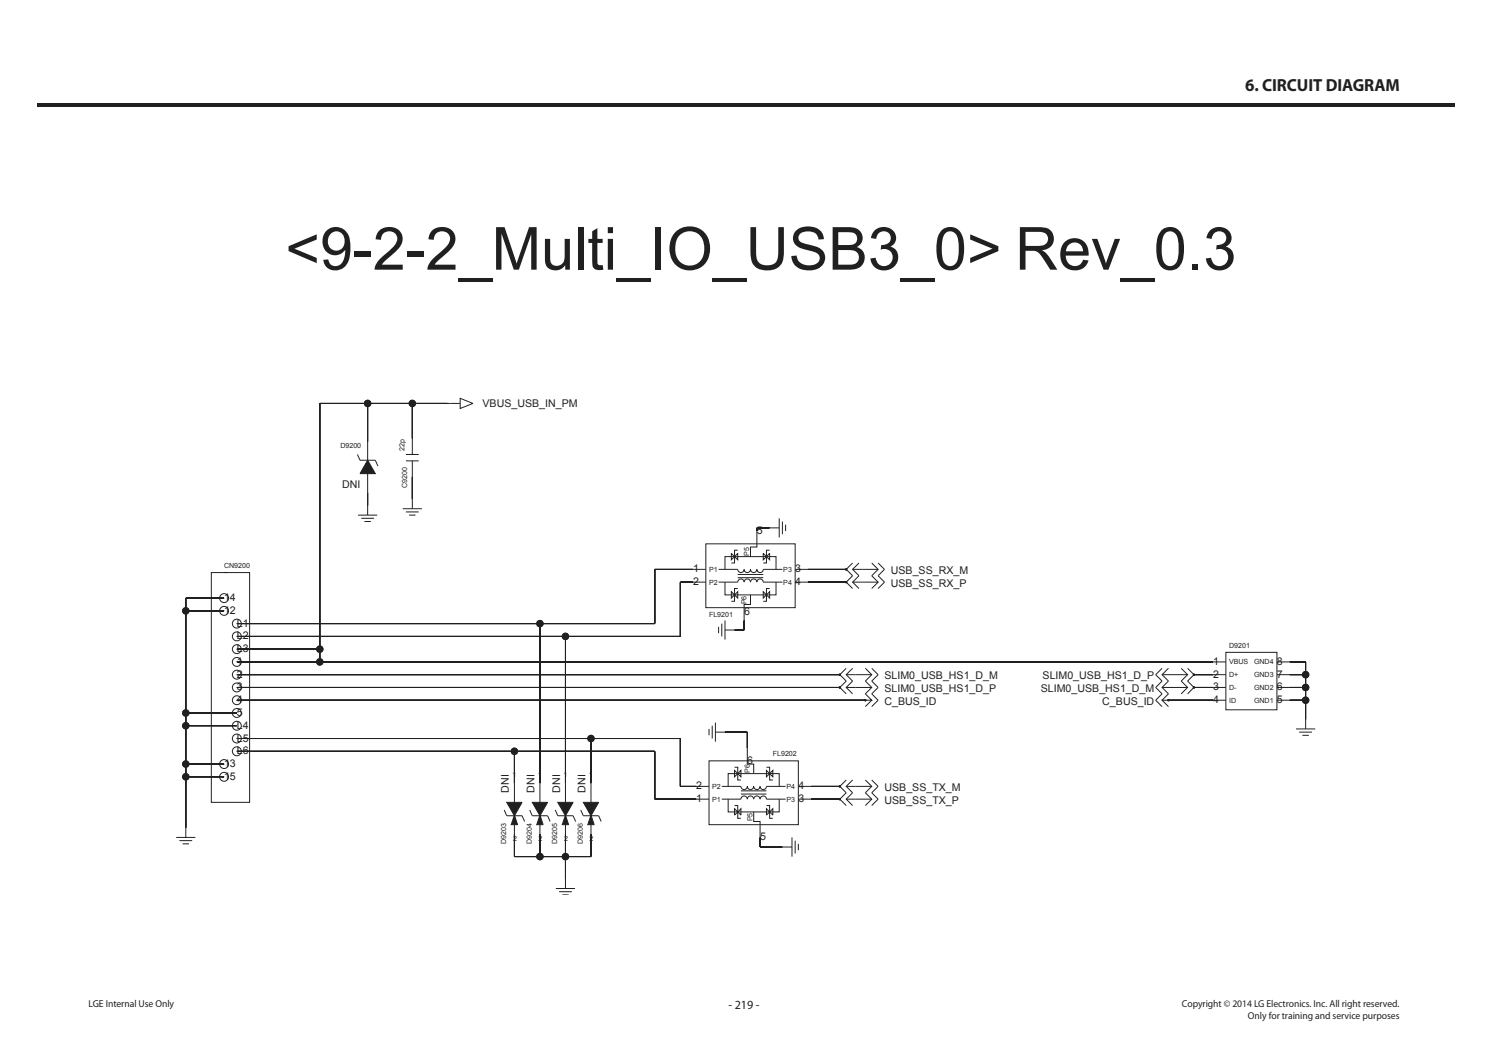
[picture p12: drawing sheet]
<svg xmlns="http://www.w3.org/2000/svg" width="420mm" height="297mm" viewBox="0 0 420 297" stroke-linecap="round" stroke-linejoin="round" font-family="sans-serif">
<path d="M10.4 29h400v1h-400z" fill="#231f20"/>
<path d="M103.7 124.6v5.4M103.7 133.6v5.4" fill="none" stroke="#231f20" stroke-width=".28"/>
<path d="M103.7 129.8l2.2 3.8h-4.3z" fill="#231f20"/>
<path d="M100.9 128.2l.7 1.6h4.3l.7 1.6M103.7 129.8l2.2 3.8h-4.3zM145.2 220.9v5.4M145.2 229.9v5.4" fill="none" stroke="#231f20" stroke-width=".28"/>
<path d="M143 226.3h4.3l-2.1 3.8z" fill="#231f20"/>
<path d="M142.3 228.5l.7 1.6h4.3l.7 1.6M143 226.3h4.3l-2.1 3.8z" fill="none" stroke="#231f20" stroke-width=".28"/>
<path d="M145.2 229.9l.9 2.7h-1.8z" fill="#231f20"/>
<path d="M145.2 229.9l.9 2.7h-1.8zM152.4 220.9v5.4M152.4 229.9v5.4" fill="none" stroke="#231f20" stroke-width=".28"/>
<path d="M150.2 226.3h4.3l-2.1 3.8z" fill="#231f20"/>
<path d="M149.5 228.5l.7 1.6h4.3l.7 1.6M150.2 226.3h4.3l-2.1 3.8z" fill="none" stroke="#231f20" stroke-width=".28"/>
<path d="M152.4 229.9l.9 2.7h-1.8z" fill="#231f20"/>
<path d="M152.4 229.9l.9 2.7h-1.8zM159.6 220.9v5.4M159.6 229.9v5.4" fill="none" stroke="#231f20" stroke-width=".28"/>
<path d="M157.4 226.3h4.3l-2.1 3.8z" fill="#231f20"/>
<path d="M156.7 228.5l.7 1.6h4.3l.7 1.6M157.4 226.3h4.3l-2.1 3.8z" fill="none" stroke="#231f20" stroke-width=".28"/>
<path d="M159.6 229.9l.9 2.7h-1.8z" fill="#231f20"/>
<path d="M159.6 229.9l.9 2.7h-1.8zM166.8 220.9v5.4M166.8 229.9v5.4" fill="none" stroke="#231f20" stroke-width=".28"/>
<path d="M164.6 226.3h4.3l-2.1 3.8z" fill="#231f20"/>
<path d="M163.9 228.5l.7 1.6h4.3l.7 1.6M164.6 226.3h4.3l-2.1 3.8z" fill="none" stroke="#231f20" stroke-width=".28"/>
<path d="M166.8 229.9l.9 2.7h-1.8z" fill="#231f20"/>
<g fill="none" stroke="#231f20" stroke-width=".28">
<path d="M126.2 113.8h3.6M129.8 112.4l3.7 1.4-3.7 1.4zM114.5 128.2h3.6M114.5 130h3.6M116.3 123.7v4.5M116.3 130v4.5M101 145.3h5.4M101.9 146.2h3.6M102.8 147.1h1.8M103.7 142.6v2.7M113.6 143.5h5.4M114.5 144.4h3.6"/>
<path d="M115.4 145.3h1.8M116.3 140.8v2.7M327.9 195.7l-1.8 1.8 1.8 1.8M329.7 197.5h-1.8l1.8 1.8M329.7 197.5h.1M329.7 195.7l-1.8 1.8M365.7 205.6h5.4M366.6 206.5h3.6M367.5 207.4h1.8M368.4 202.9v2.7M166.8 229.9l.9 2.7h-1.8z"/>
</g>
<circle cx="329.7" cy="197.5" r=".18" fill="#231f20"/>
<g fill="none" stroke="#231f20" stroke-width=".28">
<path d="M327.9 192.1l-1.8 1.8 1.8 1.8M327.9 193.9h7.2M329.7 192.1l-1.8 1.8 1.8 1.8M333.3 192.1l1.8 1.8-1.8 1.8M335.1 192.1l1.8 1.8-1.8 1.8M336.9 193.9h.1"/>
<circle cx="329.7" cy="197.5" r=".18"/>
</g>
<circle cx="336.9" cy="193.9" r=".18" fill="#231f20"/>
<g fill="none" stroke="#231f20" stroke-width=".28">
<path d="M237 225.4h.1M238.8 223.6l-1.8 1.8 1.8 1.8M238.8 225.4h7.2M240.6 223.6l-1.8 1.8 1.8 1.8M244.2 223.6l1.8 1.8-1.8 1.8M246 223.6l1.8 1.8-1.8 1.8"/>
<circle cx="336.9" cy="193.9" r=".18"/>
</g>
<circle cx="237" cy="225.4" r=".18" fill="#231f20"/>
<g fill="none" stroke="#231f20" stroke-width=".28">
<path d="M237 221.8h.1M238.8 220l-1.8 1.8 1.8 1.8M238.8 221.8h7.2M240.6 220l-1.8 1.8 1.8 1.8M244.2 220l1.8 1.8-1.8 1.8M246 220l1.8 1.8-1.8 1.8"/>
<circle cx="237" cy="225.4" r=".18"/>
</g>
<circle cx="237" cy="221.8" r=".18" fill="#231f20"/>
<g fill="none" stroke="#231f20" stroke-width=".28">
<path d="M238.8 164.2h.1M240.6 162.4l-1.8 1.8 1.8 1.8M240.6 164.2h7.2M242.4 162.4l-1.8 1.8 1.8 1.8M246 162.4l1.8 1.8-1.8 1.8M247.8 162.4l1.8 1.8-1.8 1.8M49.7 236.2h5.4M50.6 237.1h3.6M51.5 238h1.8M52.4 233.5v2.7M220.8 238.9h2.7M223.5 236.2v5.4"/>
<path d="M224.4 237.1v3.6M225.3 238v1.8"/>
<circle cx="237" cy="221.8" r=".18"/>
</g>
<circle cx="238.8" cy="164.2" r=".18" fill="#231f20"/>
<g fill="none" stroke="#231f20" stroke-width=".28">
<path d="M240.6 158.8l-1.8 1.8 1.8 1.8M242.4 158.8l-1.8 1.8 1.8 1.8M246 158.8l1.8 1.8-1.8 1.8M247.8 158.8l1.8 1.8-1.8 1.8M238.8 160.6h.1M240.6 160.6h7.2"/>
<circle cx="238.8" cy="164.2" r=".18"/>
</g>
<circle cx="238.8" cy="160.6" r=".18" fill="#231f20"/>
<g fill="none" stroke="#231f20" stroke-width=".28">
<path d="M202.8 176.8v1.8M203.7 175.9v3.6M204.6 175v5.4M204.6 177.7h2.7M237 190.3h.1M238.8 188.5l-1.8 1.8 1.8 1.8M238.8 190.3h7.2M240.6 188.5l-1.8 1.8 1.8 1.8M244.2 188.5l1.8 1.8-1.8 1.8M246 188.5l1.8 1.8-1.8 1.8M200.1 214.6h25.2v18h-25.2zM207.3 217.3l.9 .9 .9-.9v1.8l-.9-.9-.9 .9z"/>
<path d="M207.3 216.4h.9v3.6h.9M210.9 211v4.5h1.8v2.7M216.3 217.3l.9 .9 .9-.9v1.8l-.9-.9-.9 .9zM216.3 216.4h.9v3.6h.9M196.5 221.8h3.6M196.5 225.4h3.6M203.7 221.8h5.4a.9 .9 0 0 0 .9 .9 .9 .9 0 0 0 .9-.9 .9 .9 0 0 0 .9 .9 .9 .9 0 0 0 .9-.9 .9 .9 0 0 0 .9 .9 .9 .9 0 0 0 .9-.9 .9 .9 0 0 0 .9 .9 .9 .9 0 0 0 .9-.9h5.4M203.7 225.4h5.4a.9 .9 0 0 1 .9-.9 .9 .9 0 0 1 .9 .9 .9 .9 0 0 1 .9-.9 .9 .9 0 0 1 .9 .9 .9 .9 0 0 1 .9-.9 .9 .9 0 0 1 .9 .9 .9 .9 0 0 1 .9-.9 .9 .9 0 0 1 .9 .9h5.4M205.5 225.4v3.6h14.4v-3.6M205.5 221.8v-3.6h14.4v3.6M207.3 228.1l.9 .9-.9 .9zM207.3 227.2h.9v3.6h.9"/>
<path d="M208.2 229l.9-.9v1.8zM209.1 223.1h7.2M209.1 224h7.2M212.7 229v2.7h1.8v4.5M216.3 228.1l.9 .9-.9 .9zM216.3 227.2h.9v3.6h.9M217.2 229l.9-.9v1.8zM225.3 221.8h3.6M225.3 225.4h3.6"/>
<circle cx="238.8" cy="160.6" r=".18"/>
</g>
<circle cx="237" cy="190.3" r=".18" fill="#231f20"/>
<g fill="none" stroke="#231f20" stroke-width=".28">
<path d="M237 193.9h.1M238.8 192.1l-1.8 1.8 1.8 1.8M238.8 193.9h7.2M240.6 192.1l-1.8 1.8 1.8 1.8M244.2 192.1l1.8 1.8-1.8 1.8M246 192.1l1.8 1.8-1.8 1.8"/>
<circle cx="237" cy="190.3" r=".18"/>
</g>
<circle cx="237" cy="193.9" r=".18" fill="#231f20"/>
<g fill="none" stroke="#231f20" stroke-width=".28">
<path d="M199.2 153.4h25.2v18h-25.2zM206.4 156.1l.9 .9-.9 .9zM208.2 156.1v1.8l-.9-.9zM208.2 155.2h-.9v3.6h-.9M213.6 149.8v4.5h-1.8v2.7M215.4 156.1l.9 .9-.9 .9zM217.2 156.1v1.8l-.9-.9zM217.2 155.2h-.9v3.6h-.9M217.2 148.9h2.7M219.9 146.2v5.4M220.8 147.1v3.6M221.7 148v1.8"/>
<path d="M195.6 164.2h3.6M195.6 160.6h3.6M202.8 164.2h5.4a.9 .9 0 0 1 .9-.9 .9 .9 0 0 1 .9 .9 .9 .9 0 0 1 .9-.9 .9 .9 0 0 1 .9 .9 .9 .9 0 0 1 .9-.9 .9 .9 0 0 1 .9 .9 .9 .9 0 0 1 .9-.9 .9 .9 0 0 1 .9 .9h5.4M202.8 160.6h5.4a.9 .9 0 0 0 .9 .9 .9 .9 0 0 0 .9-.9 .9 .9 0 0 0 .9 .9 .9 .9 0 0 0 .9-.9 .9 .9 0 0 0 .9 .9 .9 .9 0 0 0 .9-.9 .9 .9 0 0 0 .9 .9 .9 .9 0 0 0 .9-.9h5.4M204.6 160.6v-3.6h14.4v3.6M204.6 164.2v3.6h14.4v-3.6M206.4 166.9l.9 .9 .9-.9v1.8l-.9-.9-.9 .9zM208.2 163h7.2M208.2 162.1h7.2M208.2 166h-.9v3.6h-.9M211.8 167.8v2.7h-1.8v4.5M215.4 166.9l.9 .9 .9-.9v1.8l-.9-.9-.9 .9z"/>
<path d="M217.2 166h-.9v3.6h-.9M224.4 164.2h3.6M224.4 160.6h3.6M244.2 195.7l1.8 1.8h-1.8M244.2 197.5h.1M246 197.5l-1.8 1.8M246 195.7l1.8 1.8-1.8 1.8M200.1 205.6v1.8M201 204.7v3.6M201.9 203.8v5.4M201.9 206.5h2.7"/>
<circle cx="237" cy="193.9" r=".18"/>
</g>
<circle cx="244.2" cy="197.5" r=".18" fill="#231f20"/>
<g fill="none" stroke="#231f20" stroke-width=".28">
<path d="M327.9 188.5l-1.8 1.8 1.8 1.8M327.9 190.3h7.2M329.7 188.5l-1.8 1.8 1.8 1.8M333.3 188.5l1.8 1.8-1.8 1.8M335.1 188.5l1.8 1.8-1.8 1.8M336.9 190.3h.1M342.3 186.7h3.6M342.3 193.9h3.6M342.3 190.3h3.6M342.3 197.5h3.6M345.9 184h14.4v16.2h-14.4zM360.3 186.7h3.6"/>
<path d="M360.3 193.9h3.6M360.3 190.3h3.6M360.3 197.5h3.6M156.9 250.6h5.4M157.8 251.5h3.6M158.7 252.4h1.8M159.6 247.9v2.7"/>
<circle cx="244.2" cy="197.5" r=".18"/>
</g>
<circle cx="336.9" cy="190.3" r=".18" fill="#231f20"/>
<g fill="none" stroke="#231f20" stroke-width=".28">
<path d="M103.7 139v3.6zM52.4 168.7v64.8v-14.4M52.4 168.7v3.6M52.4 172.3v28.8M52.4 172.3h10.8zM52.4 168.7h10.8zM59.6 161.5h10.8v64.8h-10.8zM63.2 161.5h.9M52.4 215.5v3.6M52.4 204.7v10.8M52.4 201.1h14.4zM52.4 201.1v3.6"/>
<path d="M52.4 204.7h14.4zM52.4 215.5h10.8zM52.4 219.1h10.8z"/>
<circle cx="63.2" cy="168.7" r="1.26"/>
<circle cx="63.2" cy="172.3" r="1.26"/>
<circle cx="66.8" cy="175.9" r="1.26"/>
<circle cx="66.8" cy="179.5" r="1.26"/>
<circle cx="66.8" cy="190.3" r="1.26"/>
<circle cx="66.8" cy="193.9" r="1.26"/>
<circle cx="66.8" cy="183.1" r="1.26"/>
<circle cx="66.8" cy="197.5" r="1.26"/>
<circle cx="66.8" cy="186.7" r="1.26"/>
<circle cx="336.9" cy="190.3" r=".18"/>
<circle cx="63.2" cy="219.1" r="1.26"/>
<circle cx="63.2" cy="215.5" r="1.26"/>
<circle cx="66.8" cy="204.7" r="1.26"/>
<circle cx="66.8" cy="211.9" r="1.26"/>
<circle cx="66.8" cy="201.1" r="1.26"/>
<circle cx="66.8" cy="208.3" r="1.26"/>
</g>
<circle cx="52.4" cy="219.1" r=".9" fill="#231f20"/>
<circle cx="52.4" cy="219.1" r=".9" fill="none" stroke="#231f20" stroke-width=".28"/>
<circle cx="52.4" cy="215.5" r=".9" fill="#231f20"/>
<circle cx="52.4" cy="215.5" r=".9" fill="none" stroke="#231f20" stroke-width=".28"/>
<circle cx="52.4" cy="172.3" r=".9" fill="#231f20"/>
<circle cx="52.4" cy="172.3" r=".9" fill="none" stroke="#231f20" stroke-width=".28"/>
<circle cx="52.4" cy="201.1" r=".9" fill="#231f20"/>
<circle cx="52.4" cy="201.1" r=".9" fill="none" stroke="#231f20" stroke-width=".28"/>
<circle cx="52.4" cy="204.7" r=".9" fill="#231f20"/>
<g fill="none" stroke="#231f20" stroke-width=".28">
<path d="M207.3 177.7h2.7zM210 175v2.7zM214.5 238.9h6.3zM214.5 236.2v2.7z"/>
<circle cx="52.4" cy="204.7" r=".9"/>
</g>
<path d="M213.6 148.9v.9z" fill="#231f20"/>
<g fill="none" stroke="#231f20" stroke-width=".28">
<path d="M116.3 134.5v6.3zM213.6 148.9v.9M213.6 148.9h3.6zM204.6 206.5h6.3zM210.9 206.5v4.5zM145.2 235.3v6.3zM152.4 235.3v6.3zM159.6 235.3v12.6zM166.8 235.3v6.3zM145.2 241.6h7.2M145.2 241.6h21.6M152.4 241.6h7.2"/>
<path d="M159.6 241.6h7.2"/>
</g>
<circle cx="152.4" cy="241.6" r=".9" fill="#231f20"/>
<circle cx="152.4" cy="241.6" r=".9" fill="none" stroke="#231f20" stroke-width=".28"/>
<circle cx="159.6" cy="241.6" r=".9" fill="#231f20"/>
<g fill="none" stroke="#231f20" stroke-width=".28">
<path d="M363.9 193.9h4.5zM363.9 190.3h4.5zM363.9 186.7h4.5zM363.9 197.5h4.5zM368.4 186.7v3.6M368.4 190.3v3.6M368.4 193.9v3.6M368.4 186.7v16.2v-5.4"/>
<circle cx="159.6" cy="241.6" r=".9"/>
</g>
<circle cx="368.4" cy="190.3" r=".9" fill="#231f20"/>
<circle cx="368.4" cy="190.3" r=".9" fill="none" stroke="#231f20" stroke-width=".28"/>
<circle cx="368.4" cy="193.9" r=".9" fill="#231f20"/>
<circle cx="368.4" cy="193.9" r=".9" fill="none" stroke="#231f20" stroke-width=".28"/>
<circle cx="368.4" cy="197.5" r=".9" fill="#231f20"/>
<g fill="none" stroke="#231f20" stroke-width=".28">
<path d="M228 160.6h10.8zM228 164.2h10.8zM66.8 197.5h177.4zM66.8 190.3h170.2zM66.8 193.9h170.2zM329.7 197.5h12.6zM336.9 193.9h5.4zM336.9 190.3h5.4zM145.2 211.9h39.6M145.2 211.9v9zM145.2 211.9h-78.4h118M184.8 211.9v13.5"/>
<path d="M184.8 225.4h11.7zM228.9 221.8h8.1zM228.9 225.4h8.1z"/>
<circle cx="368.4" cy="197.5" r=".9"/>
</g>
<circle cx="145.2" cy="211.9" r=".9" fill="#231f20"/>
<g fill="none" stroke="#231f20" stroke-width=".28">
<path d="M152.4 175.9v45zM152.4 175.9h-85.6h118M152.4 175.9h32.4M184.8 160.6h10.8zM184.8 160.6v15.3"/>
<circle cx="145.2" cy="211.9" r=".9"/>
</g>
<circle cx="152.4" cy="175.9" r=".9" fill="#231f20"/>
<g fill="none" stroke="#231f20" stroke-width=".28">
<path d="M159.6 179.5h32.4M159.6 179.5v41.4zM159.6 179.5h-92.8h125.2M192 164.2v15.3M192 164.2h3.6z"/>
<circle cx="152.4" cy="175.9" r=".9"/>
</g>
<circle cx="159.6" cy="179.5" r=".9" fill="#231f20"/>
<g fill="none" stroke="#231f20" stroke-width=".28">
<path d="M166.8 208.3h25.2M166.8 208.3v12.6zM166.8 208.3h-100h125.2M192 208.3v13.5M192 221.8h4.5z"/>
<circle cx="159.6" cy="179.5" r=".9"/>
</g>
<circle cx="166.8" cy="208.3" r=".9" fill="#231f20"/>
<g fill="none" stroke="#231f20" stroke-width=".28">
<path d="M90.2 113.8h36h-9.9M90.2 113.8h13.5M90.2 113.8v69.3M90.2 113.8v72.9M103.7 113.8v10.8zM103.7 113.8h12.6M116.3 113.8v9.9zM66.8 183.1h23.4zM66.8 186.7h275.5zM90.2 183.1v3.6"/>
<circle cx="166.8" cy="208.3" r=".9"/>
</g>
<circle cx="116.3" cy="113.8" r=".9" fill="#231f20"/>
<circle cx="116.3" cy="113.8" r=".9" fill="none" stroke="#231f20" stroke-width=".28"/>
<circle cx="103.7" cy="113.8" r=".9" fill="#231f20"/>
<circle cx="103.7" cy="113.8" r=".9" fill="none" stroke="#231f20" stroke-width=".28"/>
<circle cx="90.2" cy="183.1" r=".9" fill="#231f20"/>
<circle cx="90.2" cy="183.1" r=".9" fill="none" stroke="#231f20" stroke-width=".28"/>
<circle cx="90.2" cy="186.7" r=".9" fill="#231f20"/>
<circle cx="90.2" cy="186.7" r=".9" fill="none" stroke="#231f20" stroke-width=".28"/>
<text font-size="16.8" fill="#231f20" x="80.5" y="76.1">&lt;9-2-2_Multi_IO_USB3_0&gt; Rev_0.3</text>
<text font-size="4.9" fill="#231f20" x="351.4" y="25.7">6. CIRCUIT DIAGRAM</text>
<text font-size="3.5" fill="#231f20" x="205.6" y="284.6">- 219 -</text>
<g font-size="3" fill="#231f20">
<text x="136.2" y="114.9">VBUS_USB_IN_PM</text>
<text x="96.5" y="137.6">DNI</text>
<text x="213.6" y="150.7">5</text>
<text x="195.6" y="161.5">1</text>
<text x="224.4" y="161.5">3</text>
<text x="251.4" y="161.9">USB_SS_RX_M</text>
<text x="195.6" y="165.1">2</text>
<text x="224.4" y="165.1">4</text>
<text x="251.4" y="165.5">USB_SS_RX_P</text>
<text x="63.2" y="169.6">14</text>
<text x="63.2" y="173.2">12</text>
<text x="210" y="173.5">6</text>
<text x="66.8" y="176.8">L1</text>
<text x="66.8" y="184">L3</text>
<text x="66.8" y="180.4">L2</text>
<text x="66.8" y="191.2">2</text>
<text x="66.8" y="187.6">1</text>
<text x="249.6" y="191.6">SLIM0_USB_HS1_D_M</text>
<text x="294.2" y="191.6">SLIM0_USB_HS1_D_P</text>
<text x="342.3" y="191.2">2</text>
<text x="342.3" y="187.6">1</text>
<text x="360.3" y="191.2">7</text>
<text x="360.3" y="187.6">8</text>
<text x="66.8" y="194.8">3</text>
<text x="249.6" y="195.2">SLIM0_USB_HS1_D_P</text>
<text x="293.7" y="195.2">SLIM0_USB_HS1_D_M</text>
<text x="342.3" y="194.8">3</text>
<text x="360.3" y="194.8">6</text>
<text x="66.8" y="202">5</text>
<text x="66.8" y="198.4">4</text>
<text x="249.6" y="198.8">C_BUS_ID</text>
<text x="311" y="198.8">C_BUS_ID</text>
<text x="342.3" y="198.4">4</text>
<text x="360.3" y="198.4">5</text>
<text x="66.8" y="209.2">L5</text>
<text x="66.8" y="205.6">L4</text>
<text x="66.8" y="212.8">L6</text>
<text x="210.9" y="215.5">6</text>
<text x="63.2" y="220">15</text>
<text x="63.2" y="216.4">13</text>
<text x="143.6" y="223.6" transform="rotate(-90 143.6 223.6)">DNI</text>
<text x="150.8" y="223.6" transform="rotate(-90 150.8 223.6)">DNI</text>
<text x="158" y="223.6" transform="rotate(-90 158 223.6)">DNI</text>
<text x="165.2" y="223.6" transform="rotate(-90 165.2 223.6)">DNI</text>
<text x="196.5" y="226.3">1</text>
<text x="196.5" y="222.7">2</text>
<text x="225.3" y="226.3">3</text>
<text x="225.3" y="222.7">4</text>
<text x="249.6" y="223.1">USB_SS_TX_M</text>
<text x="249.6" y="226.7">USB_SS_TX_P</text>
<text x="214.5" y="237.1">5</text>
</g>
<g font-size="2.8" fill="#231f20">
<text x="25" y="284.1">LGE Internal Use Only</text>
<text x="333.5" y="284.1">Copyright © 2014 LG Electronics. Inc. All right reserved.</text>
<text x="352.2" y="287.5">Only for training and service purposes</text>
</g>
<g font-size="2" fill="#231f20">
<text x="96" y="126.4">D9200</text>
<text x="114.2" y="127.3" transform="rotate(-90 114.2 127.3)">22p</text>
<text x="114.9" y="137.7" transform="rotate(-90 114.9 137.7)">C9200</text>
<text x="63.2" y="160.3">CN9200</text>
<text x="200.1" y="161.3">P1</text>
<text x="211.4" y="156.7" transform="rotate(-90 211.4 156.7)">P5</text>
<text x="221" y="161.3">P3</text>
<text x="200.1" y="164.9">P2</text>
<text x="221" y="164.9">P4</text>
<text x="210.7" y="170.5" transform="rotate(-90 210.7 170.5)">P6</text>
<text x="200.1" y="174.1">FL9201</text>
<text x="346.8" y="182.8">D9201</text>
<text x="346.8" y="187.4">VBUS</text>
<text x="346.8" y="191">D+</text>
<text x="353.9" y="187.4">GND4</text>
<text x="353.9" y="191">GND3</text>
<text x="346.8" y="194.6">D-</text>
<text x="353.9" y="194.6">GND2</text>
<text x="346.8" y="198.2">ID</text>
<text x="353.9" y="198.2">GND1</text>
<text x="218.1" y="213.4">FL9202</text>
<text x="144.6" y="219.3">1</text>
<text x="151.8" y="219.3">1</text>
<text x="159" y="219.3">1</text>
<text x="166.2" y="219.3">1</text>
<text x="211.6" y="218" transform="rotate(-90 211.6 218)">P6</text>
<text x="201" y="222.5">P2</text>
<text x="201" y="226.1">P1</text>
<text x="221.9" y="222.5">P4</text>
<text x="221.9" y="226.1">P3</text>
<text x="212.3" y="231.7" transform="rotate(-90 212.3 231.7)">P5</text>
<text x="142.8" y="238" transform="rotate(-90 142.8 238)">D9203</text>
<text x="144.8" y="237.1">2</text>
<text x="150" y="238" transform="rotate(-90 150 238)">D9204</text>
<text x="152" y="237.1">2</text>
<text x="157.2" y="238" transform="rotate(-90 157.2 238)">D9205</text>
<text x="159.2" y="237.1">2</text>
<text x="164.4" y="238" transform="rotate(-90 164.4 238)">D9206</text>
<text x="166.4" y="237.1">2</text>
</g>
</svg>
